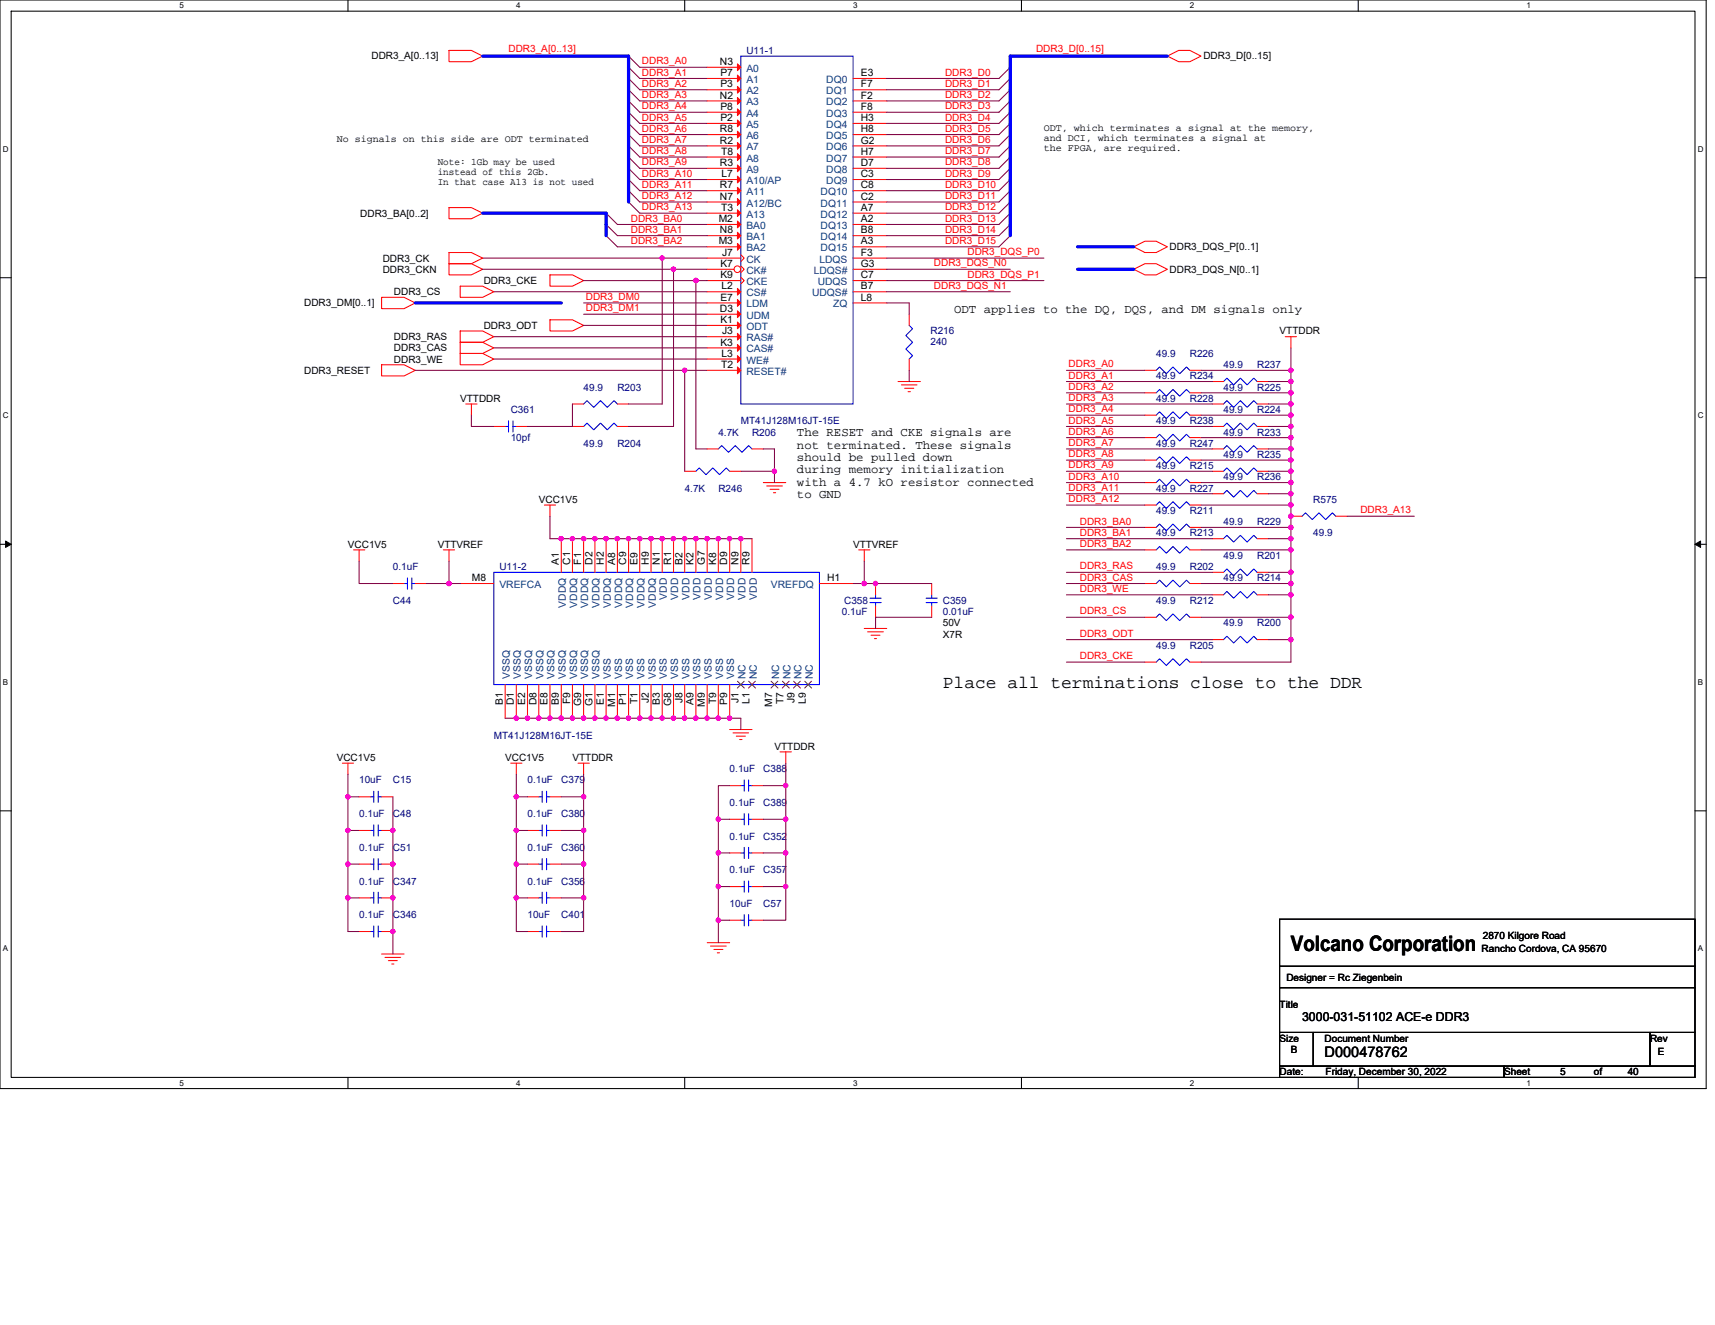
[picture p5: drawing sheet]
<svg xmlns="http://www.w3.org/2000/svg" width="279mm" height="216mm" viewBox="0 0 279 216" stroke-linecap="round" stroke-linejoin="round" font-family="sans-serif">
<path d="M0 0h278v177.4h-278zM1.8 1.8h274.3v173.8h-274.3z" fill="none" stroke="#000" stroke-width=".17"/>
<g fill="#fff">
<path d="M29.3 .2h.7v1.5h-.7z"/>
<path d="M29.3 175.7h.7v1.5h-.7z"/>
</g>
<path d="M56.7 0v1.8M56.7 175.6v1.8" fill="none" stroke="#000" stroke-width=".17"/>
<g fill="#fff">
<path d="M84.1 .2h.7v1.5h-.7z"/>
<path d="M84.1 175.7h.7v1.5h-.7z"/>
</g>
<path d="M111.5 0v1.8M111.5 175.6v1.8" fill="none" stroke="#000" stroke-width=".17"/>
<g fill="#fff">
<path d="M139 .2h.7v1.5h-.7z"/>
<path d="M139 175.7h.7v1.5h-.7z"/>
</g>
<path d="M166.4 0v1.8M166.4 175.6v1.8" fill="none" stroke="#000" stroke-width=".17"/>
<g fill="#fff">
<path d="M193.8 .2h.8v1.5h-.8z"/>
<path d="M193.8 175.7h.8v1.5h-.8z"/>
</g>
<path d="M221.3 0v1.8M221.3 175.6v1.8" fill="none" stroke="#000" stroke-width=".17"/>
<g fill="#fff">
<path d="M248.7 .2h.7v1.5h-.7z"/>
<path d="M248.7 175.7h.7v1.5h-.7z"/>
<path d="M.5 23.5h.9v1.5h-.9z"/>
<path d="M276.6 23.5h1v1.5h-1z"/>
<path d="M.5 67h.9v1.4h-.9z"/>
<path d="M276.6 67h1v1.4h-1z"/>
</g>
<path d="M0 45.3h1.8M276.1 45.3h1.9" fill="none" stroke="#000" stroke-width=".17"/>
<g fill="#fff">
<path d="M.5 110.4h.8v1.5h-.8z"/>
<path d="M276.6 110.4h.9v1.5h-.9z"/>
</g>
<path d="M0 88.7h1.8M276.1 88.7h1.9" fill="none" stroke="#000" stroke-width=".17"/>
<path d="M.9 88.2l.9 .5-.9 .5zM276.1 88.7l1-.5v1z" fill="#000" stroke="#000" stroke-width=".16"/>
<g fill="#fff">
<path d="M.5 153.8h.8v1.5h-.8z"/>
<path d="M276.6 153.8h.9v1.5h-.9z"/>
</g>
<path d="M0 132.1h1.8M276.1 132.1h1.9M208.5 149.8h67.6v7.7h-67.6zM208.5 157.5h67.6v3.4h-67.6zM208.5 160.9h67.6v7.3h-67.6zM208.5 168.2h5.5v5.5h-5.5zM208.5 173.7h36.5v1.9h-36.5zM214 168.2h54.8v5.5h-54.8zM245 173.7h31.1v1.9h-31.1zM268.8 168.2h7.3v5.5h-7.3z" fill="none" stroke="#000" stroke-width=".17"/>
<g fill="none" stroke="#f00" stroke-width=".17">
<path d="M73.2 8.2h3.6l1.8 .9-1.8 1h-3.6zM115.2 11h5.5M115.2 12.8h5.5M115.2 14.6h5.5M115.2 16.4h5.5M115.2 18.3h5.5M190.2 9.1l1.8-.9h1.8l1.9 .9-1.9 1h-1.8zM73.2 33.8h3.6l1.8 .9-1.8 .9h-3.6zM115.2 20.1h5.5M115.2 21.9h5.5M115.2 23.8h5.5M115.2 25.6h5.5"/>
<path d="M115.2 27.4h5.5M115.2 29.3h5.5M115.2 31.1h5.5M115.2 32.9h5.5M115.2 36.6h5.5M115.2 38.4h5.5M62.2 48.5h3.6l1.8 .9-1.8 .9h-3.6zM62.2 59.4h3.6l1.8 .9-1.8 1h-3.6zM73.2 41.1h3.6l1.8 1-1.8 .9h-3.6zM73.2 43h3.6l1.8 .9-1.8 .9h-3.6zM75 46.6h3.6l1.9 .9-1.9 1h-3.6zM75 53.9h3.6l1.9 1-1.9 .9h-3.6z"/>
<path d="M75 55.8h3.6l1.9 .9-1.9 .9h-3.6zM75 57.6h3.6l1.9 .9-1.9 .9h-3.6zM89.6 44.8h3.7l1.8 .9-1.8 .9h-3.7zM89.6 52.1h3.7l1.8 .9-1.8 .9h-3.7zM115.2 40.2h5.5M115.2 42.1h5.5M120.7 41.5l.5 .6-.5 .5M120.7 43.3l.5 .6-.5 .5M184.7 43.9l1.8-.9h1.9l1.8 .9-1.8 .9h-1.9zM184.7 40.2l1.8-.9h1.9l1.8 .9-1.8 .9h-1.9zM209.4 54.9h1.8M210.3 54.9v1.8"/>
<path d="M75.9 65.8h1.8M76.8 65.8v1.8M80.5 69.5h1.8M84.1 69.5h1.8M93.3 65.8h1.8M93.3 69.5h1.8M100.6 65.8h1.8M100.6 69.5h1.8M111.5 76.8h1.9M118.9 76.8h1.8M124.4 78.6h3.6M124.9 79.2h2.6"/>
<path d="M125.5 79.7h1.4M146.3 62.2h3.6M146.9 62.7h2.5M147.4 63.3h1.5M147.9 63.8h.4M186.5 60.3h1.9M186.5 75h1.9M186.5 64h1.9M186.5 67.6h1.9M193.8 60.3h1.9M193.8 75h1.9M193.8 64h1.9"/>
<path d="M193.8 67.6h1.9M197.5 73.2h1.8M197.5 69.5h1.8M197.5 65.8h1.8M197.5 76.8h1.8M204.8 73.2h1.9M204.8 69.5h1.9M204.8 65.8h1.9M204.8 76.8h1.9M57.6 89.6h1.8M58.5 89.6v1.8M64 95.1h1.8"/>
<path d="M67.6 95.1h1.9M72.2 89.6h1.9M73.2 89.6v1.8M75 95.1h5.5M88.7 82.3h1.8M89.6 82.3v1.8M91.4 87.8v5.5M93.3 87.8v5.5M95.1 87.8v5.5M96.9 87.8v5.5M98.7 87.8v5.5M100.6 87.8v5.5"/>
<path d="M102.4 87.8v5.5M104.2 87.8v5.5M106.1 87.8v5.5M107.9 87.8v5.5M109.7 87.8v5.5M111.5 87.8v5.5M113.4 87.8v5.5M115.2 87.8v5.5M117 87.8v5.5M118.9 87.8v5.5M120.7 87.8v5.5M122.5 87.8v5.5"/>
<path d="M126 80.3h.4M133.5 95.1h5.5M139.9 89.6h1.8M140.8 89.6v1.8M142.6 98.7v1.9M142.6 95.1v1.8M186.5 95.1h1.9M186.5 89.6h1.9M186.5 85.9h1.9M193.8 95.1h1.9M193.8 89.6h1.9M193.8 85.9h1.9"/>
<path d="M197.5 93.3h1.8M197.5 80.5h1.8M197.5 87.8h1.8M197.5 96.9h1.8M204.8 93.3h1.9M204.8 80.5h1.9M204.8 87.8h1.9M204.8 96.9h1.9M210.3 84.1h1.8M217.6 84.1h1.9M82.3 111.5v5.5M84.1 111.5v5.5"/>
<path d="M85.9 111.5v5.5M87.8 111.5v5.5M89.6 111.5v5.5M91.4 111.5v5.5M93.3 111.5v5.5M95.1 111.5v5.5M96.9 111.5v5.5M98.7 111.5v5.5M100.6 111.5v5.5M102.4 111.5v5.5M104.2 111.5v5.5M106.1 111.5v5.5"/>
<path d="M107.9 111.5v5.5M109.7 111.5v5.5M111.5 111.5v5.5M113.4 111.5v5.5M115.2 111.5v5.5M117 111.5v5.5M118.9 118.9h3.6M118.9 111.5v5.5M119.4 119.4h2.6M120 120h1.4M120.7 111.5h.1M122.5 111.5h.1"/>
<path d="M126.2 111.5h.1M128 111.5h.1M129.8 111.5h.1M131.7 111.5h.1M140.8 102.4h3.7M141.4 103h2.5M141.9 103.5h1.5M142.5 104.1h.3M186.5 100.6h1.9M186.5 107.9h1.9M193.8 100.6h1.9M193.8 107.9h1.9"/>
<path d="M197.5 104.2h1.8M204.8 104.2h1.9M55.8 124.4h1.8M56.7 124.4v1.8M58.5 129.8h1.8M62.2 129.8h1.8M83.2 124.4h1.8M84.1 124.4v1.8M85.9 135.3h1.9M85.9 129.8h1.9M89.6 135.3h1.8M89.6 129.8h1.8"/>
<path d="M94.2 124.4h1.8M95.1 124.4v1.8M118.9 139h1.8M118.9 128h1.8M118.9 133.5h1.8M120.5 120.5h.4M122.5 139h1.9M122.5 128h1.9M122.5 133.5h1.9M127.1 122.5h1.8M128 122.5v1.9M58.5 151.8h1.8"/>
<path d="M62.2 155.4h3.6M62.2 151.8h1.8M62.7 156h2.6M63.3 156.5h1.4M63.8 157.1h.4M85.9 151.8h1.9M85.9 140.8h1.9M85.9 146.3h1.9M89.6 151.8h1.8M89.6 140.8h1.8M89.6 146.3h1.8M115.2 153.6h3.7"/>
<path d="M115.8 154.2h2.5M116.3 154.7h1.5M116.9 155.3h.3M118.9 144.5h1.8M122.5 144.5h1.9"/>
</g>
<g fill="none" stroke="#800040" stroke-width=".17">
<path d="M102.4 11l1.8 1.8M102.4 12.8l1.8 1.8M102.4 14.6l1.8 1.8M102.4 16.4l1.8 1.9M102.4 18.3l1.8 1.8M102.4 9.1l1.8 1.9M164.6 11l-1.8 1.8M164.6 12.8l-1.8 1.8M164.6 14.6l-1.8 1.8M164.6 16.4l-1.8 1.9M164.6 18.3l-1.8 1.8M98.7 34.7l1.9 1.9"/>
<path d="M98.7 36.6l1.9 1.8M98.7 38.4l1.9 1.8M102.4 20.1l1.8 1.8M102.4 21.9l1.8 1.9M102.4 23.8l1.8 1.8M102.4 25.6l1.8 1.8M102.4 27.4l1.8 1.9M102.4 29.3l1.8 1.8M102.4 31.1l1.8 1.8M102.4 32.9l1.8 1.8M164.6 20.1l-1.8 1.8M164.6 23.8l-1.8 1.8"/>
<path d="M164.6 27.4l-1.8 1.9M164.6 31.1l-1.8 1.8M164.6 34.7l-1.8 1.9M164.6 38.4l-1.8 1.8M164.6 21.9l-1.8 1.9M164.6 25.6l-1.8 1.8M164.6 29.3l-1.8 1.8M164.6 32.9l-1.8 1.8M164.6 36.6l-1.8 1.8"/>
</g>
<g fill="none" stroke="#00f" stroke-width=".17">
<path d="M120.7 9.1h18.3v56.7h-18.3zM82.3 69.5h.5M82.8 68.6v1.8M83.6 68.6v1.8M83.6 69.5h.5M95.1 65.8l.5-.5 1.1 1.1 1.1-1.1 1.1 1.1 1.1-1.1 .6 .5M95.1 69.5l.5-.6 1.1 1.1 1.1-1.1 1.1 1.1 1.1-1.1 .6 .6M113.4 76.8l.5-.6 1.1 1.1 1.1-1.1 1.1 1.1 1.1-1.1 .6 .6M188.4 60.3l.5-.5 1.1 1.1 1.1-1.1 1.1 1.1 1.1-1.1 .5 .5M188.4 75l.5-.6 1.1 1.1 1.1-1.1 1.1 1.1 1.1-1.1 .5 .6M188.4 64l.5-.5 1.1 1.1 1.1-1.1 1.1 1.1 1.1-1.1 .5 .5M188.4 67.6l.5-.5 1.1 1.1 1.1-1.1 1.1 1.1 1.1-1.1 .5 .5"/>
<path d="M199.3 73.2l.6-.6 1.1 1.1 1.1-1.1 1.1 1.1 1.1-1.1 .5 .6M199.3 69.5l.6-.6 1.1 1.1 1.1-1.1 1.1 1.1 1.1-1.1 .5 .6M199.3 65.8l.6-.5 1.1 1.1 1.1-1.1 1.1 1.1 1.1-1.1 .5 .5M199.3 76.8l.6-.6 1.1 1.1 1.1-1.1 1.1 1.1 1.1-1.1 .5 .6M65.8 95.1h.6M66.4 94.2v1.8M67.1 94.2v1.8M67.1 95.1h.5M80.5 93.3h53v18.2h-53zM141.7 98.2h1.9M141.7 97.5h1.9M142.6 96.9v.6"/>
<path d="M142.6 98.2v.5M188.4 95.1l.5-.6 1.1 1.1 1.1-1.1 1.1 1.1 1.1-1.1 .5 .6M188.4 89.6l.5-.6 1.1 1.1 1.1-1.1 1.1 1.1 1.1-1.1 .5 .6M188.4 85.9l.5-.5 1.1 1.1 1.1-1.1 1.1 1.1 1.1-1.1 .5 .5M199.3 93.3l.6-.6 1.1 1.1 1.1-1.1 1.1 1.1 1.1-1.1 .5 .6M199.3 80.5l.6-.6 1.1 1.1 1.1-1.1 1.1 1.1 1.1-1.1 .5 .6M199.3 87.8l.6-.6 1.1 1.1 1.1-1.1 1.1 1.1 1.1-1.1 .5 .6M199.3 96.9l.6-.5 1.1 1.1 1.1-1.1 1.1 1.1 1.1-1.1 .5 .5M212.1 84.1l.6-.5 1.1 1.1 1.1-1.1 1.1 1.1 1.1-1.1 .5 .5M188.4 100.6l.5-.6 1.1 1.1 1.1-1.1 1.1 1.1 1.1-1.1 .5 .6M188.4 107.9l.5-.6 1.1 1.1 1.1-1.1 1.1 1.1 1.1-1.1 .5 .6M199.3 104.2l.6-.5 1.1 1.1 1.1-1.1 1.1 1.1 1.1-1.1 .5 .5"/>
<path d="M60.3 129.8h.6M60.9 128.9v1.8M61.6 128.9v1.8M61.6 129.8h.6M87.8 135.3h.5M87.8 129.8h.5M88.3 134.4v1.8M88.3 128.9v1.8M88.3 139.9v1.8M89 134.4v1.8M89 135.3h.6M89 128.9v1.8"/>
<path d="M89 129.8h.6M89 139.9v1.8M120.7 139h.5M120.7 128h.5M120.7 133.5h.5M121.2 138.1v1.8M121.2 127.1v1.8M121.2 132.6v1.8M122 138.1v1.8M122 139h.5M122 127.1v1.8M122 128h.5"/>
<path d="M122 132.6v1.8M122 133.5h.5M60.3 151.8h.6M60.9 150.9v1.8M61.6 150.9v1.8M61.6 151.8h.6M87.8 151.8h.5M87.8 140.8h.5M87.8 146.3h.5M88.3 150.9v1.8M88.3 145.4v1.8M89 150.9v1.8"/>
<path d="M89 151.8h.6M89 140.8h.6M89 145.4v1.8M89 146.3h.6M120.7 144.5h.5M121.2 143.6v1.8M122 143.6v1.8M122 144.5h.5"/>
</g>
<path d="M120.1 111l1.2 1.1M121.2 111l-1.1 1.1M122 111l1.1 1.1M123.1 111l-1.2 1.1M125.6 111l1.1 1.1M126.7 111l-1.1 1.1M127.5 111l1.1 1.1M128.6 111l-1.2 1.1M129.3 111l1.1 1.1M130.4 111l-1.1 1.1M131.1 111l1.1 1.1M132.2 111l-1.1 1.1" fill="none" stroke="#804000" stroke-width=".16"/>
<g fill="#f00" stroke="#f00" stroke-width=".17">
<path d="M120.1 10.4l.6 .6-.6 .5z"/>
<path d="M120.1 12.2l.6 .6-.6 .5z"/>
<path d="M120.1 14.1l.6 .5-.6 .6z"/>
<path d="M120.1 15.9l.6 .5-.6 .6z"/>
<path d="M120.1 17.7l.6 .6-.6 .5z"/>
<path d="M120.1 19.6l.6 .5-.6 .6z"/>
<path d="M120.1 21.4l.6 .5-.6 .6z"/>
<path d="M120.1 23.2l.6 .6-.6 .5z"/>
<path d="M120.1 25l.6 .6-.6 .5z"/>
<path d="M120.1 26.9l.6 .5-.6 .6z"/>
<path d="M120.1 28.7l.6 .6-.6 .5z"/>
<path d="M120.1 30.5l.6 .6-.6 .5z"/>
<path d="M120.1 32.4l.6 .5-.6 .6z"/>
<path d="M120.1 36l.6 .6-.6 .5z"/>
<path d="M120.1 37.8l.6 .6-.6 .5z"/>
<path d="M120.1 39.7l.6 .5-.6 .6z"/>
</g>
<circle cx="120.1" cy="43.9" r=".54" fill="#fff" stroke="#f00" stroke-width=".17"/>
<g fill="none" stroke="#f00" stroke-width=".17">
<path d="M139 12.8h5.5M139 14.6h5.5M139 16.4h5.5M139 18.3h5.5M115.2 34.7h5.5M139 20.1h5.5M139 21.9h5.5M139 23.8h5.5M139 25.6h5.5M139 27.4h5.5M139 29.3h5.5M139 31.1h5.5"/>
<path d="M139 32.9h5.5M139 34.7h5.5M139 36.6h5.5M139 38.4h5.5M115.2 45.7h5.5M115.2 47.5h5.5M115.2 49.4h5.5M115.2 51.2h5.5M115.2 53h5.5M115.2 54.9h5.5M115.2 56.7h5.5M115.2 58.5h5.5"/>
<path d="M115.2 43.9h4.4M120.7 45.2l.5 .5-.5 .6M139 40.2h5.5M139 42.1h5.5M139 43.9h5.5M139 45.7h5.5M139 47.5h5.5M139 49.4h5.5M148.1 51.2v1.8M148.1 58.5v1.8M115.2 73.2h1.8M115.2 60.3h5.5"/>
<path d="M122.5 73.2h1.9M186.5 71.3h1.9M186.5 78.6h1.9M193.8 71.3h1.9M193.8 78.6h1.9M197.5 62.2h1.8M204.8 62.2h1.9M151.8 98.7v1.9M151.8 95.1v1.8M186.5 82.3h1.9M193.8 82.3h1.9M58.5 135.3h1.8"/>
<path d="M62.2 135.3h1.8M58.5 146.3h1.8M58.5 140.8h1.8M62.2 146.3h1.8M62.2 140.8h1.8M118.9 149.9h1.8M122.5 149.9h1.9"/>
</g>
<g fill="#f00" stroke="#f00" stroke-width=".17">
<path d="M120.1 47l.6 .5-.6 .6z"/>
<path d="M120.1 48.8l.6 .6-.6 .5z"/>
<path d="M120.1 50.7l.6 .5-.6 .6z"/>
<path d="M120.1 52.5l.6 .5-.6 .6z"/>
<path d="M120.1 54.3l.6 .6-.6 .5z"/>
<path d="M120.1 56.1l.6 .6-.6 .5z"/>
<path d="M120.1 58l.6 .5-.6 .6z"/>
<path d="M120.1 59.8l.6 .5-.6 .6z"/>
<path d="M120.1 34.2l.6 .5-.6 .6z"/>
</g>
<g fill="none" stroke="#00f" stroke-width=".17">
<path d="M148.1 53l.6 .6-1.1 1.1 1.1 1.1-1.1 1.1 1.1 1.1-.6 .5M117 73.2l.6-.6 1.1 1.1 1.1-1.1 1.1 1.1 1.1-1.1 .5 .6M188.4 71.3l.5-.5 1.1 1.1 1.1-1.1 1.1 1.1 1.1-1.1 .5 .5M188.4 78.6l.5-.5 1.1 1.1 1.1-1.1 1.1 1.1 1.1-1.1 .5 .5M199.3 62.2l.6-.6 1.1 1.1 1.1-1.1 1.1 1.1 1.1-1.1 .5 .6M150.9 98.2h1.8M150.9 97.5h1.8M151.8 96.9v.6M151.8 98.2v.5M188.4 82.3l.5-.6 1.1 1.1 1.1-1.1 1.1 1.1 1.1-1.1 .5 .6M60.3 135.3h.6M60.9 134.4v1.8"/>
<path d="M60.9 139.9v1.8M61.6 134.4v1.8M61.6 135.3h.6M61.6 139.9v1.8M60.3 146.3h.6M60.3 140.8h.6M60.9 145.4v1.8M61.6 145.4v1.8M61.6 146.3h.6M61.6 140.8h.6M120.7 149.9h.5M121.2 149v1.9"/>
<path d="M122 149v1.9M122 149.9h.5"/>
</g>
<g fill="none" stroke="#800040" stroke-width=".17">
<path d="M104.2 11h11M104.2 12.8h11M104.2 14.6h11M104.2 16.4h11M104.2 18.3h11M144.5 12.8h18.3M144.5 14.6h18.3M144.5 16.4h18.3M144.5 18.3h18.3M100.6 36.6h14.6M100.6 38.4h14.6M104.2 20.1h11"/>
<path d="M104.2 21.9h11M104.2 23.8h11M104.2 25.6h11M104.2 27.4h11M104.2 29.3h11M104.2 31.1h11M104.2 32.9h11M104.2 34.7h11M144.5 20.1h18.3M144.5 21.9h18.3M144.5 23.8h18.3M144.5 25.6h18.3"/>
<path d="M144.5 27.4h18.3M144.5 29.3h18.3M144.5 31.1h18.3M144.5 32.9h18.3M144.5 34.7h18.3M144.5 36.6h18.3M144.5 38.4h18.3M78.6 43.9h31.1M78.6 42.1h29.3M80.5 47.5h34.7M80.5 54.9h34.7M80.5 56.7h34.7"/>
<path d="M80.5 58.5h34.7M95.1 49.4h20.1M95.1 51.2h20.1M95.1 53h20.1M95.1 45.7h18.3M100.6 40.2h14.6M107.9 42.1v23.7h-5.5M107.9 42.1h7.3M109.7 43.9h5.5M109.7 43.9v25.6h-7.3M113.4 45.7v27.5h1.8M113.4 45.7h1.8"/>
<path d="M144.5 40.2h18.3M144.5 43.9h20.1M144.5 47.5h20.1M144.5 49.4h3.6v1.8M144.5 42.1h25.6M144.5 45.7h25.6M210.3 56.7v3.6M67.6 60.3h43.9v16.5M76.8 67.6v1.9h3.7M93.3 65.8v3.7h-7.4M111.5 60.3h3.7M120.7 76.8h5.5"/>
<path d="M124.4 73.2h1.8v3.6M126.2 76.8v1.8M148.1 60.3v1.9M173.7 60.3h12.8M173.7 64h12.8M173.7 67.6h12.8M173.7 71.3h12.8M173.7 75h12.8M173.7 78.6h12.8M173.7 62.2h23.8M173.7 65.8h23.8M173.7 69.5h23.8"/>
<path d="M173.7 73.2h23.8M173.7 76.8h23.8M195.7 60.3h14.6M195.7 64h14.6M195.7 67.6h14.6M195.7 71.3h14.6M195.7 75h14.6M195.7 78.6h14.6M206.7 76.8h3.6M206.7 65.8h3.6M206.7 73.2h3.6M206.7 62.2h3.6"/>
<path d="M206.7 69.5h3.6M210.3 75v1.8M210.3 64v1.8M210.3 71.3v1.9M210.3 60.3v1.9M210.3 78.6v1.9M210.3 67.6v1.9M210.3 62.2v1.8M210.3 69.5v1.8M210.3 76.8v1.8M210.3 73.2v1.8M210.3 65.8v1.8"/>
<path d="M58.5 91.4v3.7h5.5M69.5 95.1h3.7M73.2 91.4v3.7M73.2 95.1h1.8M89.6 84.1v3.7h32.9M139 95.1h1.8M140.8 91.4v3.7M151.8 95.1h-11M173.7 82.3h12.8M173.7 85.9h12.8M173.7 89.6h12.8M173.7 95.1h12.8"/>
<path d="M173.7 80.5h23.8M173.7 93.3h23.8M173.7 96.9h23.8M173.7 87.8h23.8M195.7 82.3h14.6M195.7 95.1h14.6M195.7 89.6h14.6M195.7 85.9h14.6M206.7 80.5h3.6M206.7 96.9h3.6M206.7 87.8h3.6M206.7 93.3h3.6"/>
<path d="M210.3 80.5v1.8M210.3 95.1v1.8M210.3 85.9v1.9M210.3 89.6v3.7M210.3 82.3v3.6M210.3 87.8v1.8M210.3 93.3v1.8M210.3 96.9v3.7M219.5 84.1h10.9M82.3 117h38.4v1.9M151.8 100.6h-9.2v1.8M173.7 100.6h12.8"/>
<path d="M173.7 107.9h12.8M173.7 104.2h23.8M195.7 100.6h14.6M206.7 104.2h3.6M210.3 100.6v7.3h-14.6M56.7 129.8v5.5M56.7 135.3v5.5M56.7 135.3h1.8M56.7 126.2v3.6h1.8M64 129.8v25.6M84.1 129.8v5.5M84.1 129.8h1.8"/>
<path d="M84.1 135.3h1.8M84.1 135.3v5.5M84.1 126.2v3.6M91.4 135.3h3.7M91.4 129.8h3.7v5.5M95.1 135.3v5.5h-3.7M95.1 126.2v3.6M118.9 128h-1.9v5.5M118.9 133.5h-1.9v5.5M118.9 139h-1.9v5.5M124.4 128h3.6M124.4 139h3.6"/>
<path d="M128 128v5.5h-3.6M128 133.5v5.5M128 139v5.5M128 124.4v3.6M56.7 146.3v5.5h1.8M56.7 140.8v5.5M56.7 140.8h1.8M56.7 146.3h1.8M84.1 140.8h1.8M84.1 146.3h1.8M84.1 140.8v5.5M84.1 146.3v5.5h1.8"/>
<path d="M95.1 140.8v5.5h-3.7M95.1 146.3v5.5h-3.7M117 149.9v3.7M117 144.5v5.4M117 144.5h1.9M117 149.9h1.9M124.4 144.5h3.6M128 144.5v5.4h-3.6"/>
</g>
<path d="M78.6 9.1h23.8v23.8M190.2 9.1h-25.6v29.3M78.6 34.7h20.1v3.7M67.6 49.4h23.8M175.6 43.9h9.1M175.6 40.2h9.1" fill="none" stroke="#00f" stroke-width=".53"/>
<g fill="#f0f" stroke="#f0f" stroke-width=".17">
<circle cx="91.4" cy="87.8" r=".36"/>
<circle cx="113.4" cy="87.8" r=".36"/>
<circle cx="111.5" cy="87.8" r=".35"/>
<circle cx="120.7" cy="87.8" r=".35"/>
<circle cx="118.9" cy="87.8" r=".36"/>
<circle cx="102.4" cy="87.8" r=".35"/>
<circle cx="100.6" cy="87.8" r=".36"/>
<circle cx="117" cy="87.8" r=".35"/>
<circle cx="115.2" cy="87.8" r=".35"/>
<circle cx="109.7" cy="87.8" r=".36"/>
<circle cx="98.7" cy="87.8" r=".35"/>
<circle cx="93.2" cy="87.8" r=".35"/>
<circle cx="96.9" cy="87.8" r=".35"/>
<circle cx="95.1" cy="87.8" r=".36"/>
<circle cx="106.1" cy="87.8" r=".35"/>
<circle cx="104.2" cy="87.8" r=".36"/>
<circle cx="107.9" cy="87.8" r=".35"/>
<circle cx="95.1" cy="117" r=".36"/>
<circle cx="115.2" cy="117" r=".35"/>
<circle cx="113.4" cy="117" r=".36"/>
<circle cx="102.4" cy="117" r=".35"/>
<circle cx="100.6" cy="117" r=".36"/>
<circle cx="93.2" cy="117" r=".35"/>
<circle cx="91.4" cy="117" r=".36"/>
<circle cx="89.6" cy="117" r=".35"/>
<circle cx="111.5" cy="117" r=".35"/>
<circle cx="109.7" cy="117" r=".36"/>
<circle cx="107.9" cy="117" r=".35"/>
<circle cx="87.8" cy="117" r=".35"/>
<circle cx="85.9" cy="117" r=".36"/>
<circle cx="98.7" cy="117" r=".35"/>
<circle cx="96.9" cy="117" r=".35"/>
<circle cx="106.1" cy="117" r=".35"/>
<circle cx="104.2" cy="117" r=".36"/>
<circle cx="84.1" cy="117" r=".35"/>
<circle cx="107.9" cy="42" r=".35"/>
<circle cx="109.7" cy="43.9" r=".36"/>
<circle cx="113.4" cy="45.7" r=".36"/>
<circle cx="111.5" cy="60.3" r=".35"/>
<circle cx="126.2" cy="76.8" r=".36"/>
<circle cx="140.8" cy="95.1" r=".36"/>
<circle cx="210.3" cy="82.3" r=".36"/>
<circle cx="210.3" cy="60.3" r=".36"/>
<circle cx="210.3" cy="64" r=".36"/>
<circle cx="210.3" cy="67.6" r=".36"/>
<circle cx="210.3" cy="71.3" r=".36"/>
<circle cx="210.3" cy="75" r=".36"/>
<circle cx="210.3" cy="78.6" r=".36"/>
<circle cx="210.3" cy="93.2" r=".36"/>
<circle cx="210.3" cy="89.6" r=".36"/>
<circle cx="210.3" cy="95.1" r=".36"/>
<circle cx="210.3" cy="85.9" r=".36"/>
<circle cx="210.3" cy="100.6" r=".36"/>
<circle cx="118.9" cy="117" r=".36"/>
<circle cx="117" cy="117" r=".35"/>
<circle cx="56.7" cy="129.8" r=".35"/>
<circle cx="56.7" cy="135.3" r=".35"/>
<circle cx="64" cy="140.8" r=".36"/>
<circle cx="142.6" cy="95.1" r=".36"/>
<circle cx="73.1" cy="95.1" r=".36"/>
<circle cx="84.1" cy="140.8" r=".36"/>
<circle cx="84.1" cy="146.3" r=".36"/>
<circle cx="95.1" cy="129.8" r=".36"/>
<circle cx="95.1" cy="135.3" r=".36"/>
<circle cx="95.1" cy="140.8" r=".36"/>
<circle cx="95.1" cy="146.3" r=".36"/>
<circle cx="84.1" cy="129.8" r=".35"/>
<circle cx="84.1" cy="135.3" r=".35"/>
<circle cx="64" cy="135.3" r=".36"/>
<circle cx="128" cy="128" r=".36"/>
<circle cx="128" cy="133.5" r=".36"/>
<circle cx="128" cy="139" r=".36"/>
<circle cx="128" cy="144.4" r=".36"/>
<circle cx="117" cy="133.5" r=".35"/>
<circle cx="117" cy="139" r=".35"/>
<circle cx="117" cy="144.4" r=".35"/>
<circle cx="117" cy="149.9" r=".36"/>
<circle cx="56.7" cy="140.8" r=".36"/>
<circle cx="56.7" cy="146.3" r=".36"/>
<circle cx="64" cy="151.8" r=".36"/>
<circle cx="64" cy="146.3" r=".36"/>
<circle cx="210.3" cy="80.4" r=".36"/>
<circle cx="210.3" cy="76.8" r=".36"/>
<circle cx="210.3" cy="65.8" r=".36"/>
<circle cx="210.3" cy="73.1" r=".36"/>
<circle cx="210.3" cy="62.2" r=".36"/>
<circle cx="210.3" cy="69.5" r=".36"/>
<circle cx="210.3" cy="96.9" r=".36"/>
<circle cx="210.3" cy="87.8" r=".36"/>
<circle cx="210.3" cy="104.2" r=".36"/>
<circle cx="210.3" cy="84.1" r=".36"/>
</g>
<text font-size="3.5" x="210.3" y="155">Volcano Corporation</text>
<text font-size="2.9" x="153.6" y="112.1">Place all terminations close to the DDR</text>
<text font-size="2.4" x="215.8" y="172.2">D000478762</text>
<g font-size="2">
<text x="155.4" y="51">ODT applies to the DQ, DQS, and DM signals only</text>
<text x="129.8" y="71.1">The RESET and CKE signals are</text>
<text x="129.8" y="73.1">not terminated. These signals</text>
<text x="129.8" y="75.1">should be pulled down</text>
<text x="129.8" y="77.1">during memory initialization</text>
<text x="129.8" y="79.1">with a 4.7 kO resistor connected</text>
<text x="129.8" y="81.2">to GND</text>
<text x="212.1" y="166.4">3000-031-51102 ACE-e DDR3</text>
</g>
<g font-size="1.7">
<text x="117.3" y="10.6">N3</text>
<text x="117.3" y="16.1">N2</text>
<text x="117.4" y="12.4">P7</text>
<text x="117.4" y="14.2">P3</text>
<text x="117.4" y="17.9">P8</text>
<text x="140.3" y="12.4">E3</text>
<text x="140.3" y="14.2">F7</text>
<text x="140.3" y="16.1">F2</text>
<text x="140.3" y="17.9">F8</text>
<text x="117.3" y="21.5">R8</text>
<text x="117.3" y="23.4">R2</text>
<text x="117.4" y="19.7">P2</text>
<text x="140.3" y="19.7">H3</text>
<text x="140.3" y="21.5">H8</text>
<text x="140.3" y="23.4">G2</text>
<text x="117.3" y="27.1">R3</text>
<text x="117.5" y="25.2">T8</text>
<text x="117.6" y="28.9">L7</text>
<text x="140.3" y="25.2">H7</text>
<text x="140.3" y="27.1">D7</text>
<text x="140.3" y="28.9">C3</text>
<text x="117.3" y="30.7">R7</text>
<text x="117.3" y="32.5">N7</text>
<text x="117.5" y="34.4">T3</text>
<text x="140.3" y="30.7">C8</text>
<text x="140.3" y="32.5">C2</text>
<text x="140.3" y="34.4">A7</text>
<text x="117.1" y="36.2">M2</text>
<text x="117.1" y="39.8">M3</text>
<text x="117.3" y="38">N8</text>
<text x="117.6" y="41.7">J7</text>
<text x="140.3" y="41.7">F3</text>
<text x="140.3" y="36.2">A2</text>
<text x="140.3" y="38">B8</text>
<text x="140.3" y="39.8">A3</text>
<text x="117.4" y="43.5">K7</text>
<text x="117.4" y="45.3">K9</text>
<text x="117.6" y="47.2">L2</text>
<text x="140.3" y="47.2">B7</text>
<text x="140.3" y="45.3">C7</text>
<text x="140.3" y="43.5">G3</text>
<text x="117.3" y="50.8">D3</text>
<text x="117.4" y="49">E7</text>
<text x="117.4" y="52.6">K1</text>
<text x="140.3" y="49">L8</text>
<text x="117.4" y="56.3">K3</text>
<text x="117.5" y="60">T2</text>
<text x="117.6" y="58.1">L3</text>
<text x="117.6" y="54.5">J3</text>
<text x="76.9" y="94.7">M8</text>
<text x="91.1" y="92" transform="rotate(-90 91.1 92)">A1</text>
<text x="92.9" y="92" transform="rotate(-90 92.9 92)">C1</text>
<text x="94.7" y="92" transform="rotate(-90 94.7 92)">F1</text>
<text x="96.5" y="92" transform="rotate(-90 96.5 92)">D2</text>
<text x="98.4" y="92" transform="rotate(-90 98.4 92)">H2</text>
<text x="100.2" y="92" transform="rotate(-90 100.2 92)">A8</text>
<text x="102" y="92" transform="rotate(-90 102 92)">C9</text>
<text x="103.8" y="92" transform="rotate(-90 103.8 92)">E9</text>
<text x="105.7" y="92" transform="rotate(-90 105.7 92)">H9</text>
<text x="107.5" y="92" transform="rotate(-90 107.5 92)">N1</text>
<text x="109.3" y="92" transform="rotate(-90 109.3 92)">R1</text>
<text x="111.2" y="92" transform="rotate(-90 111.2 92)">B2</text>
<text x="113" y="92" transform="rotate(-90 113 92)">K2</text>
<text x="114.8" y="92" transform="rotate(-90 114.8 92)">G7</text>
<text x="116.6" y="92" transform="rotate(-90 116.6 92)">K8</text>
<text x="118.5" y="92" transform="rotate(-90 118.5 92)">D9</text>
<text x="120.3" y="92" transform="rotate(-90 120.3 92)">N9</text>
<text x="122.1" y="92" transform="rotate(-90 122.1 92)">R9</text>
<text x="134.8" y="94.7">H1</text>
<text x="81.9" y="114.9" transform="rotate(-90 81.9 114.9)">B1</text>
<text x="83.7" y="115" transform="rotate(-90 83.7 115)">D1</text>
<text x="85.6" y="114.9" transform="rotate(-90 85.6 114.9)">E2</text>
<text x="87.4" y="115" transform="rotate(-90 87.4 115)">D8</text>
<text x="89.2" y="114.9" transform="rotate(-90 89.2 114.9)">E8</text>
<text x="91.1" y="114.9" transform="rotate(-90 91.1 114.9)">B9</text>
<text x="92.9" y="114.8" transform="rotate(-90 92.9 114.8)">F9</text>
<text x="94.7" y="115.1" transform="rotate(-90 94.7 115.1)">G9</text>
<text x="96.5" y="115.1" transform="rotate(-90 96.5 115.1)">G1</text>
<text x="98.4" y="114.9" transform="rotate(-90 98.4 114.9)">E1</text>
<text x="100.2" y="115.1" transform="rotate(-90 100.2 115.1)">M1</text>
<text x="102" y="114.9" transform="rotate(-90 102 114.9)">P1</text>
<text x="103.8" y="114.8" transform="rotate(-90 103.8 114.8)">T1</text>
<text x="105.7" y="114.6" transform="rotate(-90 105.7 114.6)">J2</text>
<text x="107.5" y="114.9" transform="rotate(-90 107.5 114.9)">B3</text>
<text x="109.3" y="115.1" transform="rotate(-90 109.3 115.1)">G8</text>
<text x="111.2" y="114.6" transform="rotate(-90 111.2 114.6)">J8</text>
<text x="113" y="114.9" transform="rotate(-90 113 114.9)">A9</text>
<text x="114.8" y="115.1" transform="rotate(-90 114.8 115.1)">M9</text>
<text x="116.6" y="114.8" transform="rotate(-90 116.6 114.8)">T9</text>
<text x="118.5" y="114.9" transform="rotate(-90 118.5 114.9)">P9</text>
<text x="120.3" y="114.6" transform="rotate(-90 120.3 114.6)">J1</text>
<text x="122.1" y="114.7" transform="rotate(-90 122.1 114.7)">L1</text>
<text x="125.8" y="115.1" transform="rotate(-90 125.8 115.1)">M7</text>
<text x="127.6" y="114.8" transform="rotate(-90 127.6 114.8)">T7</text>
<text x="129.5" y="114.6" transform="rotate(-90 129.5 114.6)">J9</text>
<text x="131.3" y="114.7" transform="rotate(-90 131.3 114.7)">L9</text>
</g>
<g font-size="1.7" fill="#004080">
<text x="121.6" y="11.7">A0</text>
<text x="121.6" y="13.5">A1</text>
<text x="121.6" y="15.4">A2</text>
<text x="121.6" y="17.2">A3</text>
<text x="134.6" y="13.5">DQ0</text>
<text x="134.6" y="15.4">DQ1</text>
<text x="134.6" y="17.2">DQ2</text>
<text x="121.6" y="19">A4</text>
<text x="121.6" y="20.8">A5</text>
<text x="121.6" y="22.7">A6</text>
<text x="134.6" y="19">DQ3</text>
<text x="134.6" y="20.8">DQ4</text>
<text x="134.6" y="22.7">DQ5</text>
<text x="121.6" y="24.5">A7</text>
<text x="121.6" y="26.3">A8</text>
<text x="121.6" y="28.2">A9</text>
<text x="121.6" y="30">A10/AP</text>
<text x="134.6" y="24.5">DQ6</text>
<text x="134.6" y="26.3">DQ7</text>
<text x="134.6" y="28.2">DQ8</text>
<text x="134.6" y="30">DQ9</text>
<text x="121.6" y="31.8">A11</text>
<text x="121.6" y="33.7">A12/BC</text>
<text x="121.6" y="35.5">A13</text>
<text x="133.7" y="31.8">DQ10</text>
<text x="133.7" y="33.7">DQ11</text>
<text x="133.7" y="35.5">DQ12</text>
<text x="121.6" y="37.3">BA0</text>
<text x="121.6" y="39.1">BA1</text>
<text x="121.6" y="41">BA2</text>
<text x="133.7" y="37.3">DQ13</text>
<text x="133.7" y="39.1">DQ14</text>
<text x="133.7" y="41">DQ15</text>
<text x="121.6" y="42.8">CK</text>
<text x="121.6" y="44.6">CK#</text>
<text x="121.6" y="46.5">CKE</text>
<text x="132.6" y="44.6">LDQS#</text>
<text x="133.2" y="46.5">UDQS</text>
<text x="133.5" y="42.8">LDQS</text>
<text x="121.6" y="48.3">CS#</text>
<text x="121.6" y="50.1">LDM</text>
<text x="121.6" y="51.9">UDM</text>
<text x="121.6" y="53.8">ODT</text>
<text x="132.3" y="48.3">UDQS#</text>
<text x="135.7" y="50.1">ZQ</text>
<text x="121.6" y="55.6">RAS#</text>
<text x="121.6" y="57.4">CAS#</text>
<text x="121.6" y="59.2">WE#</text>
<text x="121.6" y="61.1">RESET#</text>
<text x="81.4" y="95.8">VREFCA</text>
<text x="125.6" y="95.8">VREFDQ</text>
<text x="92.2" y="99" transform="rotate(-90 92.2 99)">VDDQ</text>
<text x="94" y="99" transform="rotate(-90 94 99)">VDDQ</text>
<text x="95.8" y="99" transform="rotate(-90 95.8 99)">VDDQ</text>
<text x="97.7" y="99" transform="rotate(-90 97.7 99)">VDDQ</text>
<text x="99.5" y="99" transform="rotate(-90 99.5 99)">VDDQ</text>
<text x="101.3" y="99" transform="rotate(-90 101.3 99)">VDDQ</text>
<text x="103.2" y="99" transform="rotate(-90 103.2 99)">VDDQ</text>
<text x="105" y="99" transform="rotate(-90 105 99)">VDDQ</text>
<text x="106.8" y="99" transform="rotate(-90 106.8 99)">VDDQ</text>
<text x="108.6" y="97.7" transform="rotate(-90 108.6 97.7)">VDD</text>
<text x="110.5" y="97.7" transform="rotate(-90 110.5 97.7)">VDD</text>
<text x="112.3" y="97.7" transform="rotate(-90 112.3 97.7)">VDD</text>
<text x="114.1" y="97.7" transform="rotate(-90 114.1 97.7)">VDD</text>
<text x="116" y="97.7" transform="rotate(-90 116 97.7)">VDD</text>
<text x="117.8" y="97.7" transform="rotate(-90 117.8 97.7)">VDD</text>
<text x="119.6" y="97.7" transform="rotate(-90 119.6 97.7)">VDD</text>
<text x="121.5" y="97.7" transform="rotate(-90 121.5 97.7)">VDD</text>
<text x="123.3" y="97.7" transform="rotate(-90 123.3 97.7)">VDD</text>
<text x="83.1" y="110.6" transform="rotate(-90 83.1 110.6)">VSSQ</text>
<text x="84.9" y="110.6" transform="rotate(-90 84.9 110.6)">VSSQ</text>
<text x="86.7" y="110.6" transform="rotate(-90 86.7 110.6)">VSSQ</text>
<text x="88.5" y="110.6" transform="rotate(-90 88.5 110.6)">VSSQ</text>
<text x="90.4" y="110.6" transform="rotate(-90 90.4 110.6)">VSSQ</text>
<text x="92.2" y="110.6" transform="rotate(-90 92.2 110.6)">VSSQ</text>
<text x="94" y="110.6" transform="rotate(-90 94 110.6)">VSSQ</text>
<text x="95.8" y="110.6" transform="rotate(-90 95.8 110.6)">VSSQ</text>
<text x="97.7" y="110.6" transform="rotate(-90 97.7 110.6)">VSSQ</text>
<text x="99.5" y="110.6" transform="rotate(-90 99.5 110.6)">VSS</text>
<text x="101.3" y="110.6" transform="rotate(-90 101.3 110.6)">VSS</text>
<text x="103.2" y="110.6" transform="rotate(-90 103.2 110.6)">VSS</text>
<text x="105" y="110.6" transform="rotate(-90 105 110.6)">VSS</text>
<text x="106.8" y="110.6" transform="rotate(-90 106.8 110.6)">VSS</text>
<text x="108.6" y="110.6" transform="rotate(-90 108.6 110.6)">VSS</text>
<text x="110.5" y="110.6" transform="rotate(-90 110.5 110.6)">VSS</text>
<text x="112.3" y="110.6" transform="rotate(-90 112.3 110.6)">VSS</text>
<text x="114.1" y="110.6" transform="rotate(-90 114.1 110.6)">VSS</text>
<text x="116" y="110.6" transform="rotate(-90 116 110.6)">VSS</text>
<text x="117.8" y="110.6" transform="rotate(-90 117.8 110.6)">VSS</text>
<text x="119.6" y="110.6" transform="rotate(-90 119.6 110.6)">VSS</text>
<text x="121.5" y="110.6" transform="rotate(-90 121.5 110.6)">NC</text>
<text x="123.3" y="110.6" transform="rotate(-90 123.3 110.6)">NC</text>
<text x="126.9" y="110.6" transform="rotate(-90 126.9 110.6)">NC</text>
<text x="128.8" y="110.6" transform="rotate(-90 128.8 110.6)">NC</text>
<text x="130.6" y="110.6" transform="rotate(-90 130.6 110.6)">NC</text>
<text x="132.4" y="110.6" transform="rotate(-90 132.4 110.6)">NC</text>
</g>
<g font-size="1.6">
<text x="60.5" y="9.7">DDR3_A[0..13]</text>
<text x="196" y="9.7">DDR3_D[0..15]</text>
<text x="54.9" y="23.2">No signals on this side are ODT terminated</text>
<text x="170.1" y="21.4">ODT, which terminates a signal at the memory,</text>
<text x="170.1" y="23">and DCI, which terminates a signal at</text>
<text x="71.3" y="26.9">Note: 1Gb may be used</text>
<text x="71.3" y="28.5">instead of this 2Gb.</text>
<text x="170.1" y="24.6">the FPGA, are required.</text>
<text x="58.7" y="35.3">DDR3_BA[0..2]</text>
<text x="71.3" y="30.1">In that case A13 is not used</text>
<text x="190.5" y="40.8">DDR3_DQS_P[0..1]</text>
<text x="62.4" y="42.6">DDR3_CK</text>
<text x="62.4" y="44.4">DDR3_CKN</text>
<text x="78.8" y="46.3">DDR3_CKE</text>
<text x="190.5" y="44.4">DDR3_DQS_N[0..1]</text>
<text x="49.6" y="49.9">DDR3_DM[0..1]</text>
<text x="64.2" y="48.1">DDR3_CS</text>
<text x="78.8" y="53.6">DDR3_ODT</text>
<text x="64.2" y="55.4">DDR3_RAS</text>
<text x="64.2" y="57.3">DDR3_CAS</text>
<text x="64.2" y="59.1">DDR3_WE</text>
<text x="208.5" y="54.5">VTTDDR</text>
<text x="49.6" y="60.9">DDR3_RESET</text>
<text x="75" y="65.5">VTTDDR</text>
<text x="87.8" y="81.9">VCC1V5</text>
<text x="56.7" y="89.3">VCC1V5</text>
<text x="71.3" y="89.3">VTTVREF</text>
<text x="139" y="89.3">VTTVREF</text>
<text x="153.6" y="103.9">X7R</text>
<text x="153.6" y="102.1">50V</text>
<text x="54.9" y="124">VCC1V5</text>
<text x="82.3" y="124">VCC1V5</text>
<text x="93.3" y="124">VTTDDR</text>
<text x="126.2" y="122.2">VTTDDR</text>
<text x="241.4" y="155.1">Rancho Cordova, CA 95670</text>
<text x="241.6" y="153.1">2870 Kilgore Road</text>
<text x="209.6" y="159.9">Designer = Rc Ziegenbein</text>
<text x="208.5" y="164.2">Title</text>
<text x="208.5" y="169.7">Size</text>
<text x="210.3" y="171.6">B</text>
<text x="215.8" y="169.7">Document Number</text>
<text x="268.8" y="169.7">Rev</text>
<text x="270.1" y="171.9">E</text>
<text x="208.5" y="175.2">Date:</text>
<text x="216" y="175.2">Friday, December 30, 2022</text>
<text x="245" y="175.2">Sheet</text>
<text x="254.2" y="175.2">5</text>
<text x="259.7" y="175.2">of</text>
<text x="265.2" y="175.2">40</text>
</g>
<g font-size="1.6" fill="#f00">
<text x="82.8" y="8.5">DDR3_A[0..13]</text>
<text x="104.6" y="10.5">DDR3_A0</text>
<text x="168.8" y="8.5">DDR3_D[0..15]</text>
<text x="104.6" y="12.3">DDR3_A1</text>
<text x="104.6" y="14.2">DDR3_A2</text>
<text x="104.6" y="16">DDR3_A3</text>
<text x="104.6" y="17.8">DDR3_A4</text>
<text x="154" y="12.3">DDR3_D0</text>
<text x="154" y="14.2">DDR3_D1</text>
<text x="154" y="16">DDR3_D2</text>
<text x="154" y="17.8">DDR3_D3</text>
<text x="104.6" y="19.6">DDR3_A5</text>
<text x="104.6" y="21.5">DDR3_A6</text>
<text x="104.6" y="23.3">DDR3_A7</text>
<text x="154" y="19.6">DDR3_D4</text>
<text x="154" y="21.5">DDR3_D5</text>
<text x="154" y="23.3">DDR3_D6</text>
<text x="104.6" y="25.1">DDR3_A8</text>
<text x="104.6" y="27">DDR3_A9</text>
<text x="104.6" y="28.8">DDR3_A10</text>
<text x="154" y="25.1">DDR3_D7</text>
<text x="154" y="27">DDR3_D8</text>
<text x="154" y="28.8">DDR3_D9</text>
<text x="104.6" y="30.6">DDR3_A11</text>
<text x="104.6" y="32.4">DDR3_A12</text>
<text x="104.6" y="34.3">DDR3_A13</text>
<text x="154" y="30.6">DDR3_D10</text>
<text x="154" y="32.4">DDR3_D11</text>
<text x="154" y="34.3">DDR3_D12</text>
<text x="102.8" y="36.1">DDR3_BA0</text>
<text x="102.8" y="37.9">DDR3_BA1</text>
<text x="102.8" y="39.8">DDR3_BA2</text>
<text x="154" y="36.1">DDR3_D13</text>
<text x="154" y="37.9">DDR3_D14</text>
<text x="154" y="39.8">DDR3_D15</text>
<text x="157.6" y="41.6">DDR3_DQS_P0</text>
<text x="152.1" y="43.4">DDR3_DQS_N0</text>
<text x="152.1" y="47.1">DDR3_DQS_N1</text>
<text x="157.6" y="45.3">DDR3_DQS_P1</text>
<text x="95.4" y="48.9">DDR3_DM0</text>
<text x="95.4" y="50.7">DDR3_DM1</text>
<text x="174.1" y="59.9">DDR3_A0</text>
<text x="174.1" y="61.7">DDR3_A1</text>
<text x="174.1" y="63.5">DDR3_A2</text>
<text x="174.1" y="65.4">DDR3_A3</text>
<text x="174.1" y="67.2">DDR3_A4</text>
<text x="174.1" y="69">DDR3_A5</text>
<text x="174.1" y="70.8">DDR3_A6</text>
<text x="174.1" y="72.7">DDR3_A7</text>
<text x="174.1" y="74.5">DDR3_A8</text>
<text x="174.1" y="76.3">DDR3_A9</text>
<text x="174.1" y="78.2">DDR3_A10</text>
<text x="174.1" y="80">DDR3_A11</text>
<text x="174.1" y="81.8">DDR3_A12</text>
<text x="221.6" y="83.7">DDR3_A13</text>
<text x="175.9" y="85.5">DDR3_BA0</text>
<text x="175.9" y="89.1">DDR3_BA2</text>
<text x="175.9" y="87.3">DDR3_BA1</text>
<text x="175.9" y="92.8">DDR3_RAS</text>
<text x="175.9" y="94.6">DDR3_CAS</text>
<text x="175.9" y="96.5">DDR3_WE</text>
<text x="175.9" y="100.1">DDR3_CS</text>
<text x="175.9" y="103.8">DDR3_ODT</text>
<text x="175.9" y="107.4">DDR3_CKE</text>
</g>
<g font-size="1.6" fill="#000080">
<text x="121.6" y="8.8">U11-1</text>
<text x="151.6" y="54.5">R216</text>
<text x="151.6" y="56.2">240</text>
<text x="188.4" y="58.2">49.9</text>
<text x="193.8" y="58.2">R226</text>
<text x="199.3" y="60">49.9</text>
<text x="204.8" y="60">R237</text>
<text x="95.1" y="63.6">49.9</text>
<text x="100.6" y="63.6">R203</text>
<text x="188.4" y="61.8">49.9</text>
<text x="188.4" y="65.5">49.9</text>
<text x="193.8" y="61.8">R234</text>
<text x="193.8" y="65.5">R228</text>
<text x="199.3" y="63.6">49.9</text>
<text x="204.8" y="63.6">R225</text>
<text x="83.2" y="67.3">C361</text>
<text x="83.2" y="71.9">10pf</text>
<text x="117" y="71">4.7K</text>
<text x="120.7" y="69.1">MT41J128M16JT-15E</text>
<text x="122.5" y="71">R206</text>
<text x="188.4" y="69.1">49.9</text>
<text x="193.8" y="69.1">R238</text>
<text x="199.3" y="71">49.9</text>
<text x="199.3" y="67.3">49.9</text>
<text x="204.8" y="71">R233</text>
<text x="204.8" y="67.3">R224</text>
<text x="95.1" y="72.8">49.9</text>
<text x="100.6" y="72.8">R204</text>
<text x="188.4" y="72.8">49.9</text>
<text x="188.4" y="76.5">49.9</text>
<text x="193.8" y="72.8">R247</text>
<text x="193.8" y="76.5">R215</text>
<text x="199.3" y="74.6">49.9</text>
<text x="204.8" y="74.6">R235</text>
<text x="111.5" y="80.1">4.7K</text>
<text x="117" y="80.1">R246</text>
<text x="188.4" y="83.8">49.9</text>
<text x="188.4" y="80.1">49.9</text>
<text x="193.8" y="83.8">R211</text>
<text x="193.8" y="80.1">R227</text>
<text x="199.3" y="78.3">49.9</text>
<text x="204.8" y="78.3">R236</text>
<text x="214" y="81.9">R575</text>
<text x="188.4" y="87.4">49.9</text>
<text x="193.8" y="87.4">R213</text>
<text x="199.3" y="85.6">49.9</text>
<text x="204.8" y="85.6">R229</text>
<text x="214" y="87.4">49.9</text>
<text x="64" y="92.9">0.1uF</text>
<text x="81.4" y="92.9">U11-2</text>
<text x="188.4" y="92.9">49.9</text>
<text x="193.8" y="92.9">R202</text>
<text x="199.3" y="91.1">49.9</text>
<text x="199.3" y="94.7">49.9</text>
<text x="204.8" y="91.1">R201</text>
<text x="204.8" y="94.7">R214</text>
<text x="64" y="98.4">C44</text>
<text x="137.2" y="100.2">0.1uF</text>
<text x="137.5" y="98.4">C358</text>
<text x="153.6" y="98.4">C359</text>
<text x="153.6" y="100.2">0.01uF</text>
<text x="188.4" y="98.4">49.9</text>
<text x="193.8" y="98.4">R212</text>
<text x="188.4" y="105.7">49.9</text>
<text x="193.8" y="105.7">R205</text>
<text x="199.3" y="102.1">49.9</text>
<text x="204.8" y="102.1">R200</text>
<text x="80.5" y="120.4">MT41J128M16JT-15E</text>
<text x="118.9" y="125.8">0.1uF</text>
<text x="124.4" y="125.8">C388</text>
<text x="58.5" y="127.7">10uF</text>
<text x="64" y="127.7">C15</text>
<text x="85.9" y="127.7">0.1uF</text>
<text x="91.4" y="127.7">C379</text>
<text x="118.9" y="131.3">0.1uF</text>
<text x="124.4" y="131.3">C389</text>
<text x="58.5" y="133.1">0.1uF</text>
<text x="64" y="133.1">C48</text>
<text x="85.9" y="133.1">0.1uF</text>
<text x="91.4" y="133.1">C380</text>
<text x="118.9" y="136.8">0.1uF</text>
<text x="124.4" y="136.8">C352</text>
<text x="58.5" y="138.6">0.1uF</text>
<text x="64" y="138.6">C51</text>
<text x="85.9" y="138.6">0.1uF</text>
<text x="91.4" y="138.6">C360</text>
<text x="118.9" y="142.3">0.1uF</text>
<text x="124.4" y="142.3">C357</text>
<text x="58.5" y="149.6">0.1uF</text>
<text x="58.5" y="144.1">0.1uF</text>
<text x="64" y="149.6">C346</text>
<text x="64" y="144.1">C347</text>
<text x="85.9" y="149.6">10uF</text>
<text x="85.9" y="144.1">0.1uF</text>
<text x="91.4" y="149.6">C401</text>
<text x="91.4" y="144.1">C356</text>
<text x="118.9" y="147.8">10uF</text>
<text x="124.4" y="147.8">C57</text>
</g>
<g font-size="1.3">
<text x="29.3" y="1.4">5</text>
<text x="84.1" y="1.4">4</text>
<text x="139" y="1.4">3</text>
<text x="193.8" y="1.4">2</text>
<text x="248.7" y="1.4">1</text>
<text x=".5" y="24.7">D</text>
<text x="276.6" y="24.7">D</text>
<text x=".5" y="68.2">C</text>
<text x="276.6" y="68.2">C</text>
<text x=".5" y="111.6">B</text>
<text x="276.6" y="111.6">B</text>
<text x=".5" y="155">A</text>
<text x="276.6" y="155">A</text>
<text x="29.3" y="176.9">5</text>
<text x="84.1" y="176.9">4</text>
<text x="139" y="176.9">3</text>
<text x="193.8" y="176.9">2</text>
<text x="248.7" y="176.9">1</text>
</g>
</svg>
